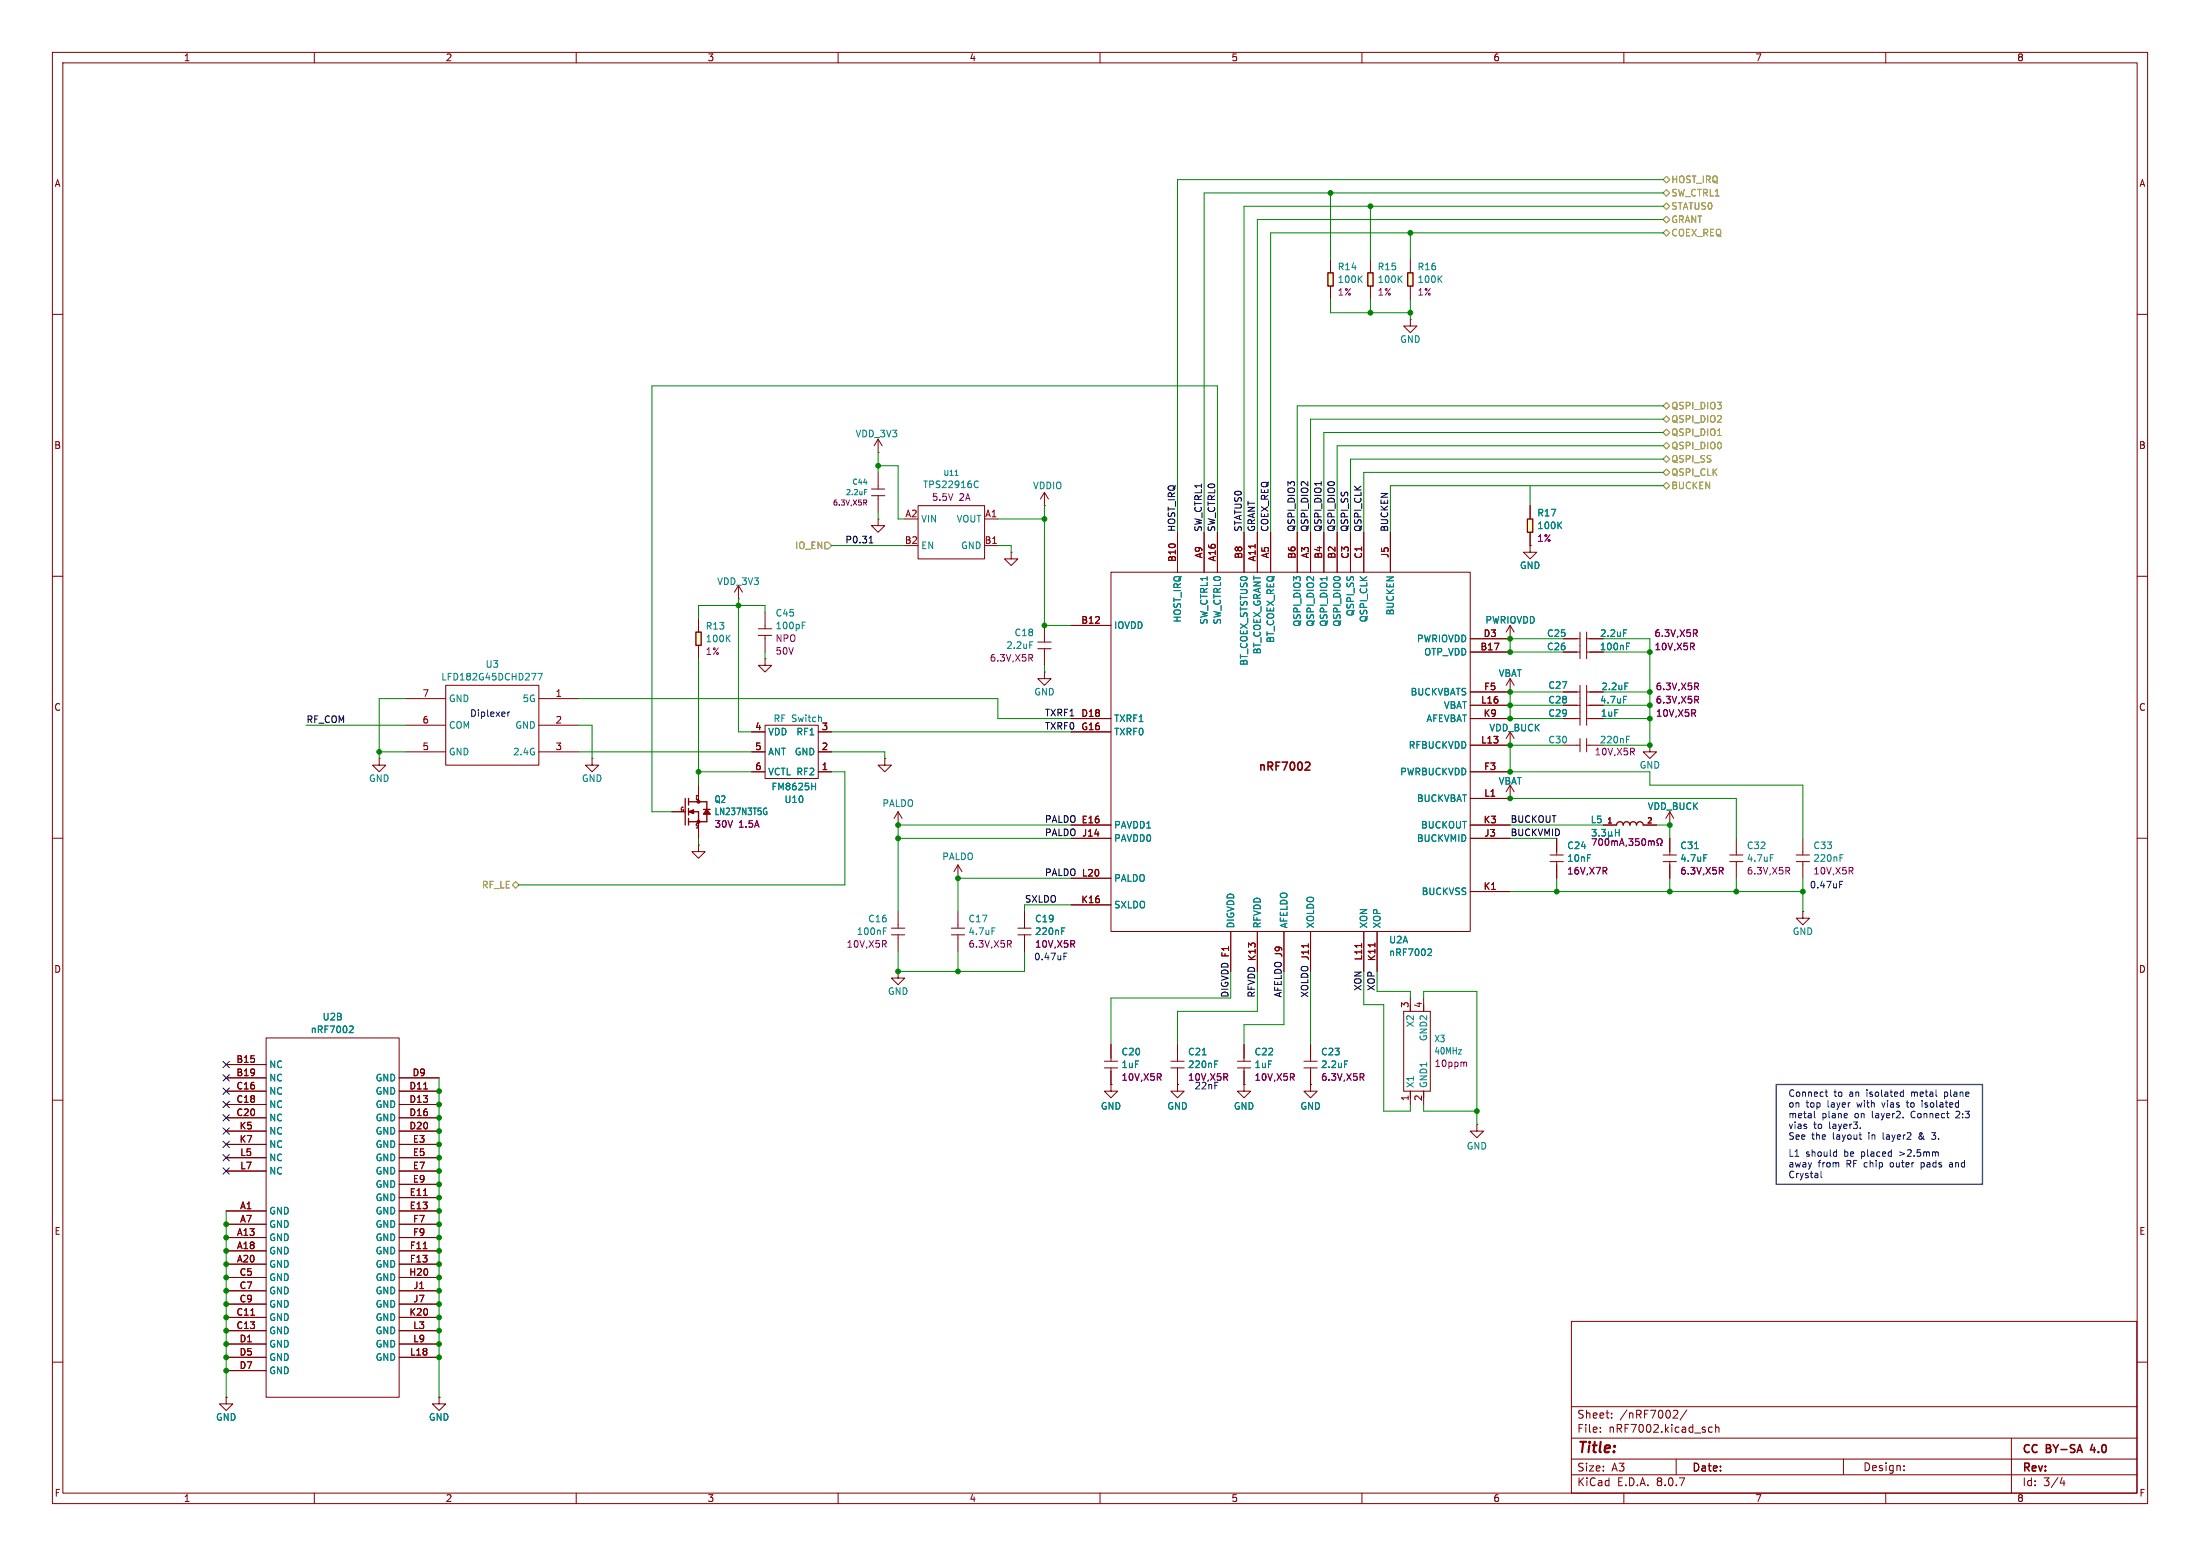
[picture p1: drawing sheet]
<svg xmlns="http://www.w3.org/2000/svg" width="420mm" height="297mm" viewBox="0 0 420 297" stroke-linecap="round" stroke-linejoin="round" font-family="sans-serif">
<g fill="none" stroke="#840000" stroke-width=".19">
<path d="M10 10h400v277h-400zM12 12h396v273h-396zM60 10v2M110 10v2M160 10v2M210 10v2M260 10v2M310 10v2M360 10v2M10 60h2M408 60h2M10 110h2"/>
<path d="M408 110h2M10 160h2M408 160h2M10 210h2M408 210h2M300 252.2h107.9v32.8h-107.9zM10 260h2M300 278.5h108M300 274.5h108M300 268.5h108M305.5 273.2v.2M305.5 272.5v.1"/>
<path d="M307.7 270.5v.2M307.7 269.8v.1M319.7 269.2l.5 .1 .1 .3-.9 1.1h.9M320 278.5v3M322 269.1l-1.3 1.9M326.9 272.5l-.5-.1-.2 .3 .1 .6h.6M327.5 272.5l.2-.1 .4 .1 .1 .9M327.5 271.9v1.5M351.9 278.5v2.9M363.5 279.8v.1M384 274.5v4M384 278.5v6.5"/>
<path d="M408 260h2M60 285v2M110 285v2M160 285v2M210 285v2M260 285v2M300 281.5h108M310 285v2M360 285v2M363.5 280.6v.1M393.7 282l-.4 1.1h.9M394 282.6v1"/>
</g>
<path d="M399.5 275.7l-.4 1.1h.9" fill="none" stroke="#840000" stroke-width=".3"/>
<path d="M132.8 120.7h1.1v2.5h-1.1z" fill="#ffffc2"/>
<path d="M132.8 120.7h1.1v2.5h-1.1z" fill="none" stroke="#840000" stroke-width=".25"/>
<g fill="none" stroke="#840000" stroke-width=".19">
<path d="M133.3 118.1v2.6M199.4 119.4v3.2M288.3 119.4v2.5M288.3 119.4l-.8 1.3M288.3 119.4l.8 1.3M133.3 123.2v2.5M198.1 123.8h2.6M198.1 122.6h2.6M199.4 128.3v1.2h1.3l-1.3 1.3-1.3-1.3h1.3M199.4 128.3h.1M199.4 123.8v3.2M288.3 121.9h.1"/>
<path d="M298.4 132.1h3.2M298.4 121.9h3.2M298.4 134.6h3.2M298.4 124.5h3.2M298.4 137.2h3.2M301.6 120.7v5M301.6 130.8v7.6M302.9 120.7v5M302.9 130.8v7.6M302.9 132.1h3.2M302.9 121.9h3.2M302.9 134.6h3.2"/>
<path d="M302.9 124.5h3.2M302.9 137.2h3.2M288.3 152.4h.1M288.3 149.9l-.8 1.2M288.3 149.9v2.5M288.3 149.9l.8 1.2M298.4 142.2h3.2M301.6 141v2.5M302.9 141v2.5M302.9 142.2h3.2M315 142.2v1.3h1.2l-1.2 1.3-1.3-1.3h1.3M315 142.2h.1"/>
<path d="M170.2 178.4h2.5M170.2 177.2h2.5M171.4 174v3.2M171.4 178.4v3.2M171.4 185.4v1.3h1.3l-1.3 1.3-1.2-1.3h1.2M171.4 185.4h.1M237.5 199.4v3.2M250.2 199.4v3.2M236.2 203.8h2.6M236.2 202.6h2.6M237.5 203.8v3.2M248.9 203.8h2.6"/>
<path d="M248.9 202.6h2.6M250.2 207v1.3h1.3l-1.3 1.3-1.3-1.3h1.3M250.2 207h.1M250.2 203.8v3.2"/>
</g>
<g fill="none" stroke="#008484" stroke-width=".19">
<path d="M138.8 121.8l.6 .7M139.4 121.2l-.7 .8M196.6 122.5h.6M309.9 120.2h.7M309.9 132.9h.7M310.2 130.4h.6M310.5 123.4h.4M310.5 122.8h.6M310.5 141.1h.4M310.5 140.5h.6M168.6 177.7h.5M168.6 177.1h.7"/>
<path d="M256.7 202.5h.6"/>
</g>
<g fill="none" stroke="#840084" stroke-width=".19">
<path d="M196.7 125.6l.4 .6M196.9 124.9l.2 .3v.3l-.2 .1M323 123.4l.4 .6M323.3 136.1l.4 .6M323.4 122.9v.4M323.6 120.9l.4 .6M323.6 135.6v.4M323.8 120.2l.2 .3-.1 .3-.1 .1M323.8 131l.5 .6M323.8 133.6l.5 .6M324 130.4l.3 .2-.1 .3-.2 .1M324 132.9l.3 .3-.1 .3-.2 .1"/>
<path d="M311.6 143.5l.4 .6M312 142.9v.5M169.1 179.7v.4M168.8 180.2l.4 .6M246.6 205.6l.5 .6M247 205.1v.4M259.9 205.6l.5 .6M260.1 204.9l.3 .3-.1 .3-.2 .1"/>
</g>
<path d="M291.6 99.1h1v2.5h-1z" fill="#ffffc2"/>
<path d="M291.6 99.1h1v2.5h-1zM308.6 157.5a.64 .64 0 0 1 .6-.7 .64 .64 0 0 1 .7 .7 .64 .64 0 0 1 .6-.7 .64 .64 0 0 1 .6 .7 .64 .64 0 0 1 .7-.7 .64 .64 0 0 1 .6 .7 .64 .64 0 0 1 .7-.7 .64 .64 0 0 1 .6 .7" fill="none" stroke="#840000" stroke-width=".25"/>
<g fill="none" stroke="#840000" stroke-width=".19">
<path d="M269.2 61v1.2h1.3l-1.3 1.3-1.2-1.3h1.2M269.2 61h.1M166.4 93.3h2.5M166.4 94.6h2.5M167.6 86.4h.1M167.6 99.1v1.2h1.3l-1.3 1.3-1.2-1.3h1.2M167.6 99.1h.1M167.6 83.8l-.7 1.3M167.6 83.8v2.6M167.6 90.2v3.1M167.6 94.6v3.2M167.6 83.8l.8 1.3"/>
<path d="M175.3 96.5h12.7v10.2h-12.7zM188 99.1h2.5M199.4 96.5h.1M199.4 94l-.8 1.3M199.4 94v2.5M199.4 94l.8 1.3M292.1 96.5v2.6M141 114.3h.1M141 111.8l-.8 1.2M141 111.8v2.5M141 111.8l.7 1.2M188 104.1h2.5"/>
<path d="M193 105.4v1.3h1.3l-1.3 1.3-1.2-1.3h1.2M193 105.4h.1M292.1 104.1v1.3h1.3l-1.3 1.3-1.3-1.3h1.3M292.1 104.1h.1M292.1 101.6v2.5M77.5 133.4h7.6M77.5 138.4h7.6M85.1 130.8h17.8v15.3h-17.8zM102.9 133.4h7.6M102.9 138.4h7.6M143.5 139.7h2.5M146 138.4h10.2v10.2h-10.2z"/>
<path d="M156.2 139.7h2.5M288.3 132.1h.1M288.3 129.5l-.8 1.3M288.3 129.5v2.6M288.3 139.7v2.5M288.3 129.5l.8 1.3M288.3 139.7l-.8 1.3M288.3 139.7l.8 1.3M72.4 144.8v1.3h1.3l-1.3 1.2-1.3-1.2h1.3M72.4 144.8h.1M77.5 143.5h7.6M102.9 143.5h7.6"/>
<path d="M113 144.8v1.3h1.3l-1.3 1.2-1.2-1.2h1.2M113 144.8h.1M143.5 143.5h2.5M143.5 147.3h2.5M156.2 143.5h2.5M156.2 147.3h2.5M168.9 144.8v1.3h1.3l-1.3 1.2-1.3-1.2h1.3M168.9 144.8h.1M171.4 157.5h.1M171.4 154.9l-.7 1.3M171.4 154.9v2.6M171.4 154.9l.8 1.3"/>
<path d="M288.3 142.2h.1M306.1 157.5h2.5M313.7 157.5h2.5M318.8 157.5h.1M318.8 154.9l-.8 1.3M318.8 154.9v2.6M318.8 154.9l.7 1.3M133.3 161.3v1.3h1.3l-1.3 1.2-1.2-1.2h1.2M133.3 161.3h.1M181.6 178.4h2.5M181.6 177.2h2.5M182.9 167.6h.1"/>
<path d="M182.9 165.1v2.5M182.9 174v3.2M182.9 178.4v3.2M182.9 165.1l-.8 1.3M182.9 165.1l.7 1.3M194.3 178.4h2.5M194.3 177.2h2.5M195.6 174v3.2M195.6 178.4v3.2M295.9 164.5h2.5M295.9 163.2h2.5M297.2 160v3.2"/>
<path d="M297.2 164.5v3.1M317.5 164.5h2.5M317.5 163.2h2.5M318.8 160v3.2M318.8 164.5v3.1M330.2 164.5h2.5M330.2 163.2h2.5M331.5 160v3.2M331.5 164.5v3.1M342.9 164.5h2.5M342.9 163.2h2.5M344.2 174v1.3h1.2l-1.2 1.2-1.3-1.2h1.3"/>
<path d="M344.2 174h.1M344.2 160v3.2M344.2 164.5v3.1M50.8 198.1h25.4v68.6h-25.4zM212.1 199.4v3.2M224.8 199.4v3.2M269.2 190.5v2.5M271.8 190.5v2.5M43.2 203.2h7.6M43.2 205.7h7.6M43.2 208.3h7.6M43.2 210.8h7.6"/>
<path d="M43.2 213.4h7.6M43.2 215.9h7.6M43.2 218.4h7.6M76.2 205.7h7.6M76.2 208.3h7.6M76.2 210.8h7.6M76.2 213.4h7.6M76.2 215.9h7.6M76.2 218.4h7.6M80.9 207.9h.7M210.8 202.6h2.6M210.8 203.8h2.6"/>
<path d="M212.1 207v1.3h1.3l-1.3 1.3-1.3-1.3h1.3M212.1 207h.1M212.1 203.8v3.2M223.5 202.6h2.6M223.5 203.8h2.6M224.8 207v1.3h1.3l-1.3 1.3-1.3-1.3h1.3M224.8 207h.1M224.8 203.8v3.2M237.5 207v1.3h1.3l-1.3 1.3-1.3-1.3h1.3M237.5 207h.1M269.2 208.3v2.5M273 208.3v-15.3h-5v15.3h3.8v2.5"/>
<path d="M43.2 231.1h7.6M43.2 236.2h7.6M43.2 238.8h7.6M43.2 233.7h7.6M43.2 221h7.6M43.2 223.5h7.6M76.2 231.1h7.6M76.2 236.2h7.6M76.2 238.8h7.6M76.2 233.7h7.6M76.2 228.6h7.6M76.2 221h7.6"/>
<path d="M76.2 223.5h7.6M76.2 226.1h7.6M80.8 238.3h.7M80.8 228.2h.8M43.2 241.3h7.6M43.2 251.5h7.6M43.2 254h7.6M43.2 243.8h7.6M43.2 246.4h7.6M43.2 248.9h7.6M43.2 256.5h7.6M43.2 259.1h7.6"/>
<path d="M47.9 251h.7M76.2 241.3h7.6M76.2 251.5h7.6M76.2 254h7.6M76.2 243.8h7.6M76.2 246.4h7.6M76.2 248.9h7.6M76.2 256.5h7.6M76.2 259.1h7.6M43.2 266.7v1.3h1.2l-1.2 1.2-1.3-1.2h1.3M43.2 266.7h.1M43.2 261.6h7.6"/>
<path d="M83.8 266.7v1.3h1.3l-1.3 1.2-1.3-1.2h1.3M83.8 266.7h.1"/>
</g>
<g fill="none" stroke="#008484" stroke-width=".19">
<path d="M165 93.4h.5M182.3 90.8h.6M186.2 91.9h.6M186.8 93h-.6M298.1 99.6l-.7 .8M297.6 100.2l.5 .7M102.7 128.5h.8l-.5 1.3M155 150.1h.7M155.7 149.5v1.3M303.9 158.3h.8l-.4 .5 .3 .1v.6l-.1 .1-.6-.1M305.2 159.5v.1M305.7 158.3h.8l-.4 .5 .4 .1v.6l-.2 .1-.6-.1"/>
<path d="M307.1 159.4l.1 .2 .5-.2M307.1 158.7v1.3M307.7 159.4l.1 .2M307.7 158.7v.7M308.4 158.3v1.3M308.4 158.9h.7M309.1 158.3v1.3M189.4 177.1h.6M202.7 177.7h.4M202.7 177.1h.6M323.5 162h.7M325.3 163.1h.6"/>
<path d="M338 163.1h.6M351.3 163.7h.4M351.3 163.1h.6M66.9 195.8l.4 .1 .1 .3-.8 .9h.8M229.5 201.4h.8M231.9 203.1h.4M231.9 202.5h.6"/>
</g>
<g fill="none" stroke="#840084" stroke-width=".19">
<path d="M165.1 95.9l.4 .5M165.3 95.4l.2 .2-.2 .3M192.8 179.5l.3 .3-.1 .3-.2 .1M205.1 179.7v.4M303.9 160.1h.9l-.6 1.3M305.3 160.2l.2-.1a.68 .68 0 0 1 .4 .6 .68 .68 0 0 1-.4 .7l-.3-.5zM306.3 166.2l.5 .6M306.5 160.2l.2-.1a.68 .68 0 0 1 .5 .6 .68 .68 0 0 1-.5 .7l-.3-.5zM306.7 165.7v.4M307.7 160.5v.9M307.7 160.6l.3-.1 .2 .2M308.2 160.7l.2-.2 .3 .1 .1 .8"/>
<path d="M308.2 160.7v.7M309.2 161.4l.4-1.3 .4 1.3M309.3 161h.6M310.5 161.3l-.1 .2M310.9 160.1h.8l-.4 .5 .4 .1v.5l-.2 .2-.6-.2M312.9 160.1h-.6l-.1 .6 .2-.1h.4l.1 .2v.4l-.2 .2-.5-.2M313.5 160.2l.2-.1a.68 .68 0 0 1 .5 .6 .68 .68 0 0 1-.5 .7l-.3-.5zM314.7 160.6l.4-.1 .1 .2M314.7 160.5v.9M315.2 160.7l.2-.2 .3 .1 .1 .8M315.2 160.7v.7M316.3 161.4h.3v-.3a.54 .54 0 0 1-.2-.7 .54 .54 0 0 1 .7-.2l.2 .6-.3 .3v.3h.3"/>
<path d="M328.5 166.2l.5 .6M328.7 165.6l.3 .2-.1 .3-.2 .1M341.2 166.2l.5 .6M341.4 165.6l.3 .2-.1 .3-.2 .1M353.3 166.2l.4 .6M353.7 165.7v.4M192.6 180.2l.5 .6M204.7 180.2l.5 .6M221.2 205.6l.5 .6M221.6 205.1v.4M233.9 205.6l.5 .6M234.3 205.1v.4"/>
<path d="M279.6 202.7l.4 .2v.7"/>
</g>
<path d="M261.1 52.1h1v2.5h-1z" fill="#ffffc2"/>
<path d="M261.1 52.1h1v2.5h-1z" fill="none" stroke="#840000" stroke-width=".25"/>
<path d="M261.6 49.5v2.6M261.6 54.6v2.6" fill="none" stroke="#840000" stroke-width=".19"/>
<path d="M267.1 53.2l.6 .7M267.7 52.6l-.8 .8" fill="none" stroke="#008484" stroke-width=".19"/>
<path d="M268.7 52.1h1v2.5h-1z" fill="#ffffc2"/>
<g fill="none" stroke="#840000" stroke-width=".25">
<path d="M268.7 52.1h1v2.5h-1zM130.8 152.4v5.1M131.4 152.4v1.3M131.4 154.3v1.3M131.4 156.2v1.3M131.4 153h3.5v3.8h-3.5M131.8 154.9l.6 .4M131.8 154.9h1.5v1.9M132 154.8l.4 .5M132.4 154.6l-1 .3 1 .4M132.4 154.6v.7M132.4 154.6l-.6 .3"/>
<path d="M134.3 154.5h1.3M134.9 154.5l.7 .9h-1.3zM134.9 154.9l-.3 .5M134.9 154.9l-.3 .4M134.9 154.9l.4 .5M134.9 154.9l.4 .4"/>
<circle cx="133.3" cy="156.8" r=".25"/>
</g>
<g fill="none" stroke="#840000" stroke-width=".19">
<path d="M269.2 49.5v2.6M269.2 54.6v2.6M146 116.8v3.2M204.5 119.4h7.6M212.1 109.2h68.6v68.6h-68.6zM224.8 101.6v7.6M229.9 101.6v7.6M232.4 101.6v7.6M237.5 101.6v7.6M240 101.6v7.6M242.6 101.6v7.6M247.6 101.6v7.6"/>
<path d="M250.2 101.6v7.6M252.7 101.6v7.6M255.3 101.6v7.6M257.8 101.6v7.6M260.3 101.6v7.6M265.4 101.6v7.6M144.8 121.3h2.5M144.8 120h2.5M146 125.7v1.3h1.3l-1.3 1.3-1.2-1.3h1.2M146 125.7h.1M146 121.3v3.2M204.5 137.2h7.6"/>
<path d="M204.5 139.7h7.6M280.7 124.5h7.6M280.7 137.2h7.6M280.7 121.9h7.6M280.7 132.1h7.6M280.7 134.6h7.6M128.3 154.9h2.5M133.3 149.9v2.5M133.3 156.8v3.2M204.5 157.5h7.6M280.7 157.5h7.6M280.7 147.3h7.6"/>
<path d="M280.7 152.4h7.6M280.7 142.2h7.6M204.5 160h7.6M204.5 172.7h7.6M204.5 167.6h7.6M234.9 177.8v7.6M240 177.8v7.6M245.1 177.8v7.6M250.2 177.8v7.6M260.3 177.8v7.6M262.9 177.8v7.6M280.7 160h7.6"/>
<path d="M280.7 170.2h7.6M249.8 180.2v.7M259.9 180.1v.8M262.5 180v.7"/>
</g>
<path d="M274.7 53.2l.6 .7M275.3 52.6l-.7 .8M153.1 119.4h.5M153.1 118.7h.7M253.3 110.1v.7M145.9 154.3h.4M146.2 155h.2v.4h-.5M272.8 181.1l.4 .1 .1 .3-.8 .9h.8" fill="none" stroke="#008484" stroke-width=".19"/>
<path d="M249.4 145.5h.5l.2 .4-1 1.1h1" fill="none" stroke="#840000" stroke-width=".3"/>
<path d="M253.5 52.1h1v2.5h-1z" fill="#ffffc2"/>
<path d="M253.5 52.1h1v2.5h-1z" fill="none" stroke="#840000" stroke-width=".25"/>
<g fill="none" stroke="#840000" stroke-width=".19">
<path d="M254 49.5v2.6M254 54.6v2.6M292.1 96.5v2.6M204.5 119.4h7.6M224.8 101.6v7.6M229.9 101.6v7.6M232.4 101.6v7.6M237.5 101.6v7.6M240 101.6v7.6M242.6 101.6v7.6M247.6 101.6v7.6M250.2 101.6v7.6"/>
<path d="M252.7 101.6v7.6M255.3 101.6v7.6M257.8 101.6v7.6M260.3 101.6v7.6M265.4 101.6v7.6M292.1 104.1h.1M292.1 101.6v2.5M143.5 139.7h2.5M156.2 139.7h2.5M204.5 137.2h7.6M204.5 139.7h7.6M280.7 132.1h7.6"/>
<path d="M280.7 121.9h7.6M280.7 134.6h7.6M280.7 124.5h7.6M280.7 137.2h7.6M288.3 132.1h.1M288.3 121.9h.1M298.4 132.1h2.6M298.4 121.9h2.6M298.4 134.6h2.6M298.4 124.5h2.6M298.4 137.2h2.6M303.5 132.1h2.6"/>
<path d="M303.5 121.9h2.6M303.5 134.6h2.6M303.5 124.5h2.6M303.5 137.2h2.6M128.3 154.9h2.5M133.3 149.9v2.5M133.3 157.5v2.5M143.5 147.3h2.5M143.5 143.5h2.5M156.2 147.3h2.5M156.2 143.5h2.5M204.5 157.5h7.6"/>
<path d="M280.7 157.5h7.6M280.7 147.3h7.6M280.7 152.4h7.6M280.7 142.2h7.6M288.3 152.4h.1M288.3 142.2h.1M306.1 157.5h2.5M313.7 157.5h2.5M318.8 157.5h.1M195.6 174v2.5M195.6 179.1v2.5M204.5 160h7.6"/>
<path d="M204.5 172.7h7.6M204.5 167.6h7.6M234.9 177.8v7.6M240 177.8v7.6M245.1 177.8v7.6M250.2 177.8v7.6M260.3 177.8v7.6M262.9 177.8v7.6M280.7 160h7.6M280.7 170.2h7.6M297.2 160v2.6M297.2 165.1v2.5"/>
<path d="M318.8 160v2.6M318.8 165.1v2.5M212.1 199.4v2.5M224.8 199.4v2.5M237.5 199.4v2.5M249.8 180.2v.7M250.2 199.4v2.5M259.9 180.1v.8M262.5 180v.7M43.2 203.2h7.6M43.2 205.7h7.6M43.2 208.3h7.6"/>
<path d="M43.2 210.8h7.6M43.2 213.4h7.6M43.2 215.9h7.6M43.2 218.4h7.6M76.2 205.7h7.6M76.2 208.3h7.6M76.2 210.8h7.6M76.2 213.4h7.6M76.2 215.9h7.6M76.2 218.4h7.6M80.9 207.9h.7M212.1 207h.1"/>
<path d="M212.1 204.5v2.5M224.8 207h.1M224.8 204.5v2.5M237.5 207h.1M237.5 204.5v2.5M250.2 207h.1M250.2 204.5v2.5M281.9 214.6v1.3h1.3l-1.3 1.3-1.2-1.3h1.2M281.9 214.6h.1M43.2 231.1h7.6M43.2 236.2h7.6M43.2 238.8h7.6"/>
<path d="M43.2 233.7h7.6M43.2 221h7.6M43.2 223.5h7.6M76.2 231.1h7.6M76.2 236.2h7.6M76.2 238.8h7.6M76.2 233.7h7.6M76.2 228.6h7.6M76.2 221h7.6M76.2 223.5h7.6M76.2 226.1h7.6M80.8 238.3h.7"/>
<path d="M80.8 228.2h.8M43.2 241.3h7.6M43.2 251.5h7.6M43.2 254h7.6M43.2 243.8h7.6M43.2 246.4h7.6M43.2 248.9h7.6M43.2 256.5h7.6M43.2 259.1h7.6M47.9 251h.7M76.2 241.3h7.6M76.2 251.5h7.6"/>
<path d="M76.2 254h7.6M76.2 243.8h7.6M76.2 246.4h7.6M76.2 248.9h7.6M76.2 256.5h7.6M76.2 259.1h7.6M43.2 266.7h.1M43.2 261.6h7.6M83.8 266.7h.1"/>
</g>
<g fill="none" stroke="#008484" stroke-width=".19">
<path d="M259.5 53.2l.5 .7M260 52.6l-.7 .8M298.1 99.6l-.7 .8M253.3 110.1v.7M297.6 100.2l.5 .7M309.9 120.2h.7M309.9 132.9h.7M310.2 130.4h.6M310.5 123.4h.4M310.5 122.8h.6M145.9 154.3h.4M146.2 155h.2v.4h-.5"/>
<path d="M155 150.1h.7M155.7 149.5v1.3M303.9 158.3h.8l-.4 .5 .3 .1v.6l-.1 .1-.6-.1M305.2 159.5v.1M305.7 158.3h.8l-.4 .5 .4 .1v.6l-.2 .1-.6-.1M307.1 159.4l.1 .2 .5-.2M307.1 158.7v1.3M307.7 159.4l.1 .2M307.7 158.7v.7M308.4 158.3v1.3M308.4 158.9h.7M309.1 158.3v1.3"/>
<path d="M202.7 177.7h.4M202.7 177.1h.6M323.5 162h.7M325.3 163.1h.6M66.9 195.8l.4 .1 .1 .3-.8 .9h.8M272.8 181.1l.4 .1 .1 .3-.8 .9h.8M229.5 201.4h.8M231.9 202.5h.6M231.9 203.1h.4M256.7 202.5h.6"/>
</g>
<g fill="none" stroke="#848400" stroke-width=".19">
<path d="M317.5 39.4l.6-.7 .7 .7-.7 .6zM317.5 36.8l.6-.6 .7 .6-.7 .7zM317.5 34.3l.6-.6 .7 .6-.7 .6zM317.5 44.5l.6-.7 .7 .7-.7 .6zM317.5 41.9l.6-.6 .7 .6-.7 .6zM317.5 77.5l.6-.7 .7 .7-.7 .6zM317.5 82.6l.6-.7 .7 .7-.7 .6zM317.5 87.6l.6-.6 .7 .6-.7 .7zM317.5 92.7l.6-.6 .7 .6-.7 .6zM317.5 80l.6-.6 .7 .6-.7 .6zM317.5 90.2l.6-.7 .7 .7-.7 .6zM317.5 85.1l.6-.6 .7 .6-.7 .6z"/>
<path d="M327.9 83.1h.7M157.5 103.5h.6l.6 .6-.6 .7h-.6zM97.8 168.9l.6-.6 .7 .6-.7 .6z"/>
</g>
<path d="M252.2 91.9v.8M165.9 103.6h.8M166.2 102.5l.1-.1v1.2" fill="none" stroke="#000" stroke-width=".19"/>
<g fill="none" stroke="#0000c2" stroke-width=".19">
<path d="M97 135.9v.8M97.3 135.9l-.3 .2M351.2 168.8h.4M351.2 168.2h.6M203.1 182.5h.4M346.4 212.1v1.1l.2 .2M348.4 208.4h.5M348.6 208v1.1l.3 .2M350.2 219.9h.4M350.6 219.4v1.3M354.9 216.6h.5M355.1 215.3v.1"/>
<path d="M355.3 217.5h.1M363 208.4l.4 .1M363.4 209.2l-.4 .1M363.4 208v1.3M363.9 210.5h.5M364.1 210.1l.1 1.2M366.4 216.9l-.1 .1 .1 .4M366.9 210.5v.8M368.7 217.3l.6 .2M368.7 216.2h.8l-.4 .5h.2M370 219.9v.8M371.2 208.4v1.3"/>
<path d="M371.2 209.2l.1 .1M371.3 208.4l-.1 .1M374.1 212.6l-.8 .8h.8M347.6 223.5v1.1l.2 .2M350.6 220.7h-.4M366.8 221.9v1.3M366.8 222.7l.1 .1M366.9 221.9l-.1 .1M372.6 221.9l-.4 .1M372.6 222.3h-.3l-.2 .2 .1 .2 .4 .1"/>
</g>
<path d="M339.1 207h39.4v19.1h-39.4z" fill="none" stroke="#333f48" stroke-width=".25"/>
<g fill="none" stroke="#008400" stroke-width=".19">
<path d="M254 36.8v12.7M261.6 39.4v10.1M317.5 39.4h-80v62.2M317.5 36.8h-87.6v64.8M317.5 34.3h-92.7v67.3M254 57.2v2.5h15.2M261.6 57.2v2.5M269.2 44.5v5M269.2 57.2v3.8M317.5 41.9h-77.5v59.7M317.5 44.5h-74.9v57.1M317.5 77.5h-69.9v24.1"/>
<path d="M167.6 86.4v3.8M167.6 97.8v1.3M167.6 88.9h3.8v10.2h1.3M190.5 99.1h8.9M199.4 96.5v22.9h5.1M292.1 92.7v3.8M317.5 85.1h-62.2v16.5M317.5 82.6h-64.8v19M317.5 80h-67.3v21.6M317.5 87.6h-59.7v14M317.5 92.7h-52.1v8.9M317.5 90.2h-57.2v11.4"/>
<path d="M141 114.3v25.4h2.5M146 116.8v-1.2h-12.7v2.5M158.7 104.1h14M190.5 104.1h2.5v1.3M232.4 101.6v-27.9h-107.9v81.2h3.8M58.4 138.4h19.1M77.5 133.4h-5.1v11.4M110.5 133.4h80v3.8h14M110.5 138.4h2.5v6.4M133.3 125.7v24.2M146 124.5v1.2M158.7 139.7h45.8"/>
<path d="M199.4 127v1.3M288.3 134.6h10.1M298.4 121.9h-10.1v2.6h10.1M298.4 132.1h-10.1v5.1h10.1M306.1 124.5h8.9M306.1 121.9h8.9v20.3h-8.9M306.1 134.6h8.9M306.1 137.2h8.9M306.1 132.1h8.9M72.4 143.5h5.1M110.5 143.5h33M133.3 147.3h10.2"/>
<path d="M158.7 143.5h10.2v1.3M158.7 147.3h2.6v21.6h-62.2M204.5 157.5h-33.1v16.5M288.3 157.5h17.8M288.3 152.4h43.2v7.6M298.4 142.2h-10.1v5.1h26.7v2.6h29.2v10.1M316.2 157.5h2.6v2.5M133.3 160v1.3M171.4 160h33.1M204.5 172.7h-8.9v1.3M204.5 167.6h-21.6v6.4M288.3 160h8.9"/>
<path d="M288.3 170.2h55.9M297.2 167.6v2.6M318.8 167.6v2.6M331.5 167.6v2.6M344.2 167.6v6.4M171.4 181.6v3.8h24.2v-3.8M182.9 181.6v3.8M234.9 185.4v5.1h-22.8v8.9M240 185.4v7.6h-15.2v6.4M245.1 185.4v10.2h-7.6v3.8M250.2 185.4v14M260.3 185.4v6.4h3.9v20.3h5v-1.3"/>
<path d="M262.9 185.4v3.8h6.3v1.3M271.8 190.5v-1.3h10.1v25.4M83.8 205.7v61M271.8 210.8v1.3h10.1M43.2 231.1v35.6"/>
</g>
<g fill="none" stroke="#000084" stroke-width=".19">
<path d="M42.6 210.2l1.2 1.2M42.6 205.1l1.2 1.2M42.6 215.3l1.2 1.2M42.6 217.8l1.2 1.2M42.6 212.8l1.2 1.2M42.6 207.7l1.2 1.2M42.6 202.6l1.2 1.2M43.8 210.2l-1.2 1.2M43.8 205.1l-1.2 1.2M43.8 215.3l-1.2 1.2M43.8 217.8l-1.2 1.2M43.8 212.8l-1.2 1.2"/>
<path d="M43.8 207.7l-1.2 1.2M43.8 202.6l-1.2 1.2M42.6 220.4l1.2 1.2M42.6 222.9l1.2 1.2M43.8 220.4l-1.2 1.2M43.8 222.9l-1.2 1.2"/>
</g>
<g fill="none" stroke="#840084" stroke-width=".19">
<path d="M323 123.4l.4 .6M323.3 136.1l.4 .6M323.4 122.9v.4M323.6 120.9l.4 .6M323.6 135.6v.4M323.8 120.2l.2 .3-.1 .3-.1 .1M323.8 131l.5 .6M323.8 133.6l.5 .6M324 130.4l.3 .2-.1 .3-.2 .1M324 132.9l.3 .3-.1 .3-.2 .1M205.1 179.7v.4M303.9 160.1h.9l-.6 1.3"/>
<path d="M305.3 160.2l.2-.1a.68 .68 0 0 1 .4 .6 .68 .68 0 0 1-.4 .7l-.3-.5zM306.3 166.2l.5 .6M306.5 160.2l.2-.1a.68 .68 0 0 1 .5 .6 .68 .68 0 0 1-.5 .7l-.3-.5zM306.7 165.7v.4M307.7 160.5v.9M307.7 160.6l.3-.1 .2 .2M308.2 160.7l.2-.2 .3 .1 .1 .8M308.2 160.7v.7M309.2 161.4l.4-1.3 .4 1.3M309.3 161h.6M310.5 161.3l-.1 .2M310.9 160.1h.8l-.4 .5 .4 .1v.5l-.2 .2-.6-.2"/>
<path d="M312.9 160.1h-.6l-.1 .6 .2-.1h.4l.1 .2v.4l-.2 .2-.5-.2M313.5 160.2l.2-.1a.68 .68 0 0 1 .5 .6 .68 .68 0 0 1-.5 .7l-.3-.5zM314.7 160.6l.4-.1 .1 .2M314.7 160.5v.9M315.2 160.7l.2-.2 .3 .1 .1 .8M315.2 160.7v.7M316.3 161.4h.3v-.3a.54 .54 0 0 1-.2-.7 .54 .54 0 0 1 .7-.2l.2 .6-.3 .3v.3h.3M328.5 166.2l.5 .6M328.7 165.6l.3 .2-.1 .3-.2 .1M204.7 180.2l.5 .6M221.2 205.6l.5 .6M221.6 205.1v.4"/>
<path d="M233.9 205.6l.5 .6M234.3 205.1v.4M246.6 205.6l.5 .6M247 205.1v.4M259.9 205.6l.5 .6M260.1 204.9l.3 .3-.1 .3-.2 .1"/>
</g>
<g fill="#008400" stroke="#008400" stroke-width=".19">
<circle cx="315" cy="124.5" r=".46"/>
<circle cx="315" cy="132.1" r=".46"/>
<circle cx="288.3" cy="142.2" r=".46"/>
<circle cx="261.6" cy="59.7" r=".46"/>
<circle cx="199.4" cy="99.1" r=".46"/>
<circle cx="199.4" cy="119.4" r=".46"/>
<circle cx="261.6" cy="39.4" r=".46"/>
<circle cx="254" cy="36.8" r=".46"/>
<circle cx="269.2" cy="44.5" r=".46"/>
<circle cx="269.2" cy="59.7" r=".46"/>
<circle cx="297.2" cy="170.2" r=".46"/>
<circle cx="288.3" cy="147.3" r=".46"/>
<circle cx="288.3" cy="152.4" r=".46"/>
<circle cx="281.9" cy="212.1" r=".46"/>
<circle cx="288.3" cy="134.6" r=".46"/>
<circle cx="288.3" cy="132.1" r=".46"/>
<circle cx="288.3" cy="137.2" r=".46"/>
<circle cx="288.3" cy="124.5" r=".46"/>
<circle cx="288.3" cy="121.9" r=".46"/>
<circle cx="167.6" cy="88.9" r=".46"/>
<circle cx="315" cy="142.2" r=".46"/>
<circle cx="318.8" cy="157.5" r=".46"/>
<circle cx="315" cy="134.6" r=".46"/>
<circle cx="315" cy="137.2" r=".46"/>
<circle cx="344.2" cy="170.2" r=".46"/>
<circle cx="318.8" cy="170.2" r=".46"/>
<circle cx="331.5" cy="170.2" r=".46"/>
<circle cx="83.8" cy="223.5" r=".46"/>
<circle cx="83.8" cy="221" r=".46"/>
<circle cx="83.8" cy="215.9" r=".46"/>
<circle cx="83.8" cy="218.4" r=".46"/>
<circle cx="83.8" cy="213.4" r=".46"/>
<circle cx="83.8" cy="251.5" r=".46"/>
<circle cx="83.8" cy="246.4" r=".46"/>
<circle cx="83.8" cy="248.9" r=".46"/>
<circle cx="83.8" cy="243.8" r=".46"/>
<circle cx="83.8" cy="238.8" r=".46"/>
<circle cx="83.8" cy="236.2" r=".46"/>
<circle cx="83.8" cy="233.7" r=".46"/>
<circle cx="83.8" cy="231.1" r=".46"/>
<circle cx="83.8" cy="241.3" r=".46"/>
<circle cx="83.8" cy="228.6" r=".46"/>
<circle cx="83.8" cy="226.1" r=".46"/>
<circle cx="83.8" cy="208.3" r=".46"/>
<circle cx="83.8" cy="210.8" r=".46"/>
<circle cx="72.4" cy="143.5" r=".46"/>
<circle cx="43.2" cy="233.7" r=".46"/>
<circle cx="43.2" cy="236.2" r=".46"/>
<circle cx="43.2" cy="241.3" r=".46"/>
<circle cx="43.2" cy="238.8" r=".46"/>
<circle cx="43.2" cy="246.4" r=".46"/>
<circle cx="43.2" cy="248.9" r=".46"/>
<circle cx="43.2" cy="243.8" r=".46"/>
<circle cx="43.2" cy="254" r=".46"/>
<circle cx="43.2" cy="256.5" r=".46"/>
<circle cx="43.2" cy="251.5" r=".46"/>
<circle cx="83.8" cy="256.5" r=".46"/>
<circle cx="83.8" cy="254" r=".46"/>
<circle cx="43.2" cy="259.1" r=".46"/>
<circle cx="43.2" cy="261.6" r=".46"/>
<circle cx="83.8" cy="259.1" r=".46"/>
<circle cx="182.9" cy="185.4" r=".46"/>
<circle cx="133.3" cy="147.3" r=".46"/>
<circle cx="182.9" cy="167.6" r=".46"/>
<circle cx="171.4" cy="160" r=".46"/>
<circle cx="171.4" cy="157.5" r=".46"/>
<circle cx="141" cy="115.6" r=".46"/>
<circle cx="171.4" cy="185.4" r=".46"/>
</g>
<text font-size="2.8" fill="#840000" x="301" y="277.9">Title:</text>
<g font-size="2.1" fill="#840000">
<text x="240" y="147.5">nRF7002</text>
<text x="301" y="273.7">File:</text>
<text x="301" y="271">Sheet:</text>
<text x="307.1" y="273.7">nRF7002.kicad_sch</text>
<text x="309.2" y="271">/nRF7002/</text>
<text x="301" y="281.1">Size:</text>
<text x="307.6" y="281.1">A3</text>
<text x="323" y="281.1">Date:</text>
<text x="355.6" y="281">Design:</text>
<text x="386" y="277.8">CC</text>
<text x="386" y="281.3">Rev:</text>
<text x="390.7" y="277.8">BY-SA</text>
<text x="399.8" y="277.8">4.0</text>
<text x="301" y="283.9">KiCad</text>
<text x="308.7" y="283.9">E.D.A.</text>
<text x="316.3" y="283.9">8.0.7</text>
<text x="386" y="283.9">Id:</text>
<text x="390.1" y="283.9">3/4</text>
</g>
<g font-size="1.8" fill="#840000">
<text x="35" y="11.9">1</text>
<text x="85" y="11.9">2</text>
<text x="135" y="11.9">3</text>
<text x="185" y="11.9">4</text>
<text x="235" y="11.9">5</text>
<text x="285" y="11.9">6</text>
<text x="335" y="11.9">7</text>
<text x="385" y="11.9">8</text>
<text x="10.3" y="35.9">A</text>
<text x="408.3" y="35.9">A</text>
<text x="10.3" y="85.9">B</text>
<text x="408.2" y="85.9">B</text>
<text x="172.7" y="98.8">A2</text>
<text x="188" y="98.8">A1</text>
<text x="172.6" y="103.9">B2</text>
<text x="187.9" y="103.9">B1</text>
<text x="224.5" y="107.4" transform="rotate(-90 224.5 107.4)">B10</text>
<text x="229.6" y="106.7" transform="rotate(-90 229.6 106.7)">A9</text>
<text x="232.2" y="107.3" transform="rotate(-90 232.2 107.3)">A16</text>
<text x="237.2" y="106.8" transform="rotate(-90 237.2 106.8)">B8</text>
<text x="239.8" y="107.3" transform="rotate(-90 239.8 107.3)">A11</text>
<text x="242.3" y="106.7" transform="rotate(-90 242.3 106.7)">A5</text>
<text x="247.4" y="106.8" transform="rotate(-90 247.4 106.8)">B6</text>
<text x="249.9" y="106.7" transform="rotate(-90 249.9 106.7)">A3</text>
<text x="252.5" y="106.8" transform="rotate(-90 252.5 106.8)">B4</text>
<text x="255" y="106.8" transform="rotate(-90 255 106.8)">B2</text>
<text x="257.6" y="106.8" transform="rotate(-90 257.6 106.8)">C3</text>
<text x="260.1" y="106.8" transform="rotate(-90 260.1 106.8)">C1</text>
<text x="265.2" y="106.6" transform="rotate(-90 265.2 106.6)">J5</text>
<text x="206.3" y="119.1">B12</text>
<text x="282.5" y="124.2">B17</text>
<text x="283.1" y="121.7">D3</text>
<text x="283.2" y="131.8">F5</text>
<text x="10.3" y="135.9">C</text>
<text x="80.6" y="133.1">7</text>
<text x="106" y="133.1">1</text>
<text x="206.3" y="136.9">D18</text>
<text x="282.7" y="134.4">L16</text>
<text x="283.1" y="136.9">K9</text>
<text x="408.2" y="135.9">C</text>
<text x="80.6" y="143.3">5</text>
<text x="80.6" y="138.2">6</text>
<text x="106" y="138.2">2</text>
<text x="106" y="143.3">3</text>
<text x="144.1" y="139.4">4</text>
<text x="144.1" y="143.3">5</text>
<text x="156.8" y="143.3">2</text>
<text x="156.8" y="139.4">3</text>
<text x="206.3" y="139.4">G16</text>
<text x="282.7" y="142">L13</text>
<text x="144.1" y="147.1">6</text>
<text x="156.8" y="147.1">1</text>
<text x="283.2" y="147.1">F3</text>
<text x="283.3" y="152.1">L1</text>
<text x="206.4" y="157.2">E16</text>
<text x="206.5" y="159.8">J14</text>
<text x="283.1" y="157.2">K3</text>
<text x="283.3" y="159.8">J3</text>
<text x="206.5" y="167.4">L20</text>
<text x="206.3" y="172.5">K16</text>
<text x="283.1" y="169.9">K1</text>
<text x="10.3" y="185.9">D</text>
<text x="234.7" y="182.9" transform="rotate(-90 234.7 182.9)">F1</text>
<text x="239.8" y="183.6" transform="rotate(-90 239.8 183.6)">K13</text>
<text x="244.9" y="182.8" transform="rotate(-90 244.9 182.8)">J9</text>
<text x="249.9" y="183.4" transform="rotate(-90 249.9 183.4)">J11</text>
<text x="260.1" y="183.4" transform="rotate(-90 260.1 183.4)">L11</text>
<text x="262.6" y="183.6" transform="rotate(-90 262.6 183.6)">K11</text>
<text x="408.2" y="185.9">D</text>
<text x="269" y="192.5" transform="rotate(-90 269 192.5)">3</text>
<text x="271.5" y="192.5" transform="rotate(-90 271.5 192.5)">4</text>
<text x="45" y="202.9">B15</text>
<text x="45" y="205.5">B19</text>
<text x="45" y="208">C16</text>
<text x="78.1" y="208">D11</text>
<text x="78.7" y="205.5">D9</text>
<text x="45" y="210.6">C18</text>
<text x="45" y="213.1">C20</text>
<text x="45.6" y="215.6">K5</text>
<text x="78.1" y="210.6">D13</text>
<text x="78.1" y="213.1">D16</text>
<text x="78.1" y="215.6">D20</text>
<text x="269" y="210.3" transform="rotate(-90 269 210.3)">1</text>
<text x="271.5" y="210.3" transform="rotate(-90 271.5 210.3)">2</text>
<text x="45.6" y="218.2">K7</text>
<text x="45.8" y="220.7">L5</text>
<text x="78.7" y="218.2">E3</text>
<text x="78.7" y="220.7">E5</text>
<text x="45.8" y="223.3">L7</text>
<text x="78.7" y="223.3">E7</text>
<text x="78.7" y="225.8">E9</text>
<text x="45.7" y="230.9">A1</text>
<text x="45.7" y="233.4">A7</text>
<text x="78.1" y="228.3">E11</text>
<text x="78.1" y="230.9">E13</text>
<text x="78.8" y="233.4">F7</text>
<text x="10.3" y="235.9">E</text>
<text x="45.1" y="236">A13</text>
<text x="45.1" y="238.5">A18</text>
<text x="78.2" y="238.5">F11</text>
<text x="78.8" y="236">F9</text>
<text x="408.3" y="235.9">E</text>
<text x="45.1" y="241">A20</text>
<text x="45.6" y="243.6">C5</text>
<text x="78" y="243.6">H20</text>
<text x="78.2" y="241">F13</text>
<text x="45" y="251.2">C11</text>
<text x="45.6" y="246.1">C7</text>
<text x="45.6" y="248.7">C9</text>
<text x="78.1" y="251.2">K20</text>
<text x="78.8" y="246.1">J1</text>
<text x="78.8" y="248.7">J7</text>
<text x="45" y="253.7">C13</text>
<text x="45.6" y="256.3">D1</text>
<text x="78.8" y="253.7">L3</text>
<text x="78.8" y="256.3">L9</text>
<text x="45.6" y="258.8">D5</text>
<text x="45.6" y="261.4">D7</text>
<text x="78.2" y="258.8">L18</text>
<text x="10.3" y="285.9">F</text>
<text x="35" y="286.9">1</text>
<text x="85" y="286.9">2</text>
<text x="135" y="286.9">3</text>
<text x="185" y="286.9">4</text>
<text x="235" y="286.9">5</text>
<text x="285" y="286.9">6</text>
<text x="335" y="286.9">7</text>
<text x="385" y="286.9">8</text>
<text x="408.3" y="285.9">F</text>
</g>
<g font-size="1.8" fill="#848400">
<text x="319" y="35.2">HOST_IRQ</text>
<text x="319" y="40.2">STATUS0</text>
<text x="319" y="37.7">SW_CTRL1</text>
<text x="319" y="45.3">COEX_REQ</text>
<text x="319" y="42.8">GRANT</text>
<text x="319" y="83.4">QSPI_DIO1</text>
<text x="319" y="78.3">QSPI_DIO3</text>
<text x="319" y="80.9">QSPI_DIO2</text>
<text x="319" y="88.5">QSPI_SS</text>
<text x="319" y="86">QSPI_DIO0</text>
<text x="319" y="93.6">BUCKEN</text>
<text x="319" y="91">QSPI_CLK</text>
<text x="151.7" y="105">IO_EN</text>
<text x="91.9" y="169.8">RF_LE</text>
</g>
<g font-size="1.8" fill="#008484">
<text x="255.3" y="51.8">R14</text>
<text x="262.9" y="51.8">R15</text>
<text x="270.5" y="51.8">R16</text>
<text x="255.3" y="54.2">100K</text>
<text x="262.9" y="54.2">100K</text>
<text x="270.5" y="54.2">100K</text>
<text x="267.2" y="65.6">GND</text>
<text x="163.2" y="83.7">VDD_3V3</text>
<text x="176.1" y="93.4">TPS22916C</text>
<text x="197.1" y="93.6">VDDIO</text>
<text x="175.8" y="99.9">VIN</text>
<text x="182.5" y="99.9">VOUT</text>
<text x="293.4" y="101.2">100K</text>
<text x="293.4" y="98.8">R17</text>
<text x="175.8" y="105">EN</text>
<text x="183.4" y="105">GND</text>
<text x="136.8" y="111.9">VDD_3V3</text>
<text x="290.1" y="108.8">GND</text>
<text x="148" y="117.9">C45</text>
<text x="225.7" y="118.9" transform="rotate(-90 225.7 118.9)">HOST_IRQ</text>
<text x="230.7" y="119.3" transform="rotate(-90 230.7 119.3)">SW_CTRL1</text>
<text x="233.3" y="119.3" transform="rotate(-90 233.3 119.3)">SW_CTRL0</text>
<text x="248.5" y="119.7" transform="rotate(-90 248.5 119.7)">QSPI_DIO3</text>
<text x="251.1" y="119.7" transform="rotate(-90 251.1 119.7)">QSPI_DIO2</text>
<text x="253.6" y="119.7" transform="rotate(-90 253.6 119.7)">QSPI_DIO1</text>
<text x="256.1" y="119.7" transform="rotate(-90 256.1 119.7)">QSPI_DIO0</text>
<text x="258.7" y="117.7" transform="rotate(-90 258.7 117.7)">QSPI_SS</text>
<text x="261.2" y="118.9" transform="rotate(-90 261.2 118.9)">QSPI_CLK</text>
<text x="266.3" y="117.6" transform="rotate(-90 266.3 117.6)">BUCKEN</text>
<text x="283.5" y="119.2">PWRIOVDD</text>
<text x="134.6" y="122.8">100K</text>
<text x="134.6" y="120.4">R13</text>
<text x="148" y="120.3">100pF</text>
<text x="192" y="124.1">2.2uF</text>
<text x="193.6" y="121.6">C18</text>
<text x="212.6" y="120.2">IOVDD</text>
<text x="240.9" y="125" transform="rotate(-90 240.9 125)">BT_COEX_GRANT</text>
<text x="243.4" y="122.8" transform="rotate(-90 243.4 122.8)">BT_COEX_REQ</text>
<text x="270.4" y="122.8">PWRIOVDD</text>
<text x="271.8" y="125.3">OTP_VDD</text>
<text x="295.2" y="121.8">C25</text>
<text x="295.2" y="124.3">C26</text>
<text x="305.3" y="124.3">100nF</text>
<text x="305.4" y="121.8">2.2uF</text>
<text x="84.1" y="130.1">LFD182G45DCHD277</text>
<text x="92.6" y="127.7">U3</text>
<text x="238.4" y="127.2" transform="rotate(-90 238.4 127.2)">BT_COEX_STSTUS0</text>
<text x="286" y="129.4">VBAT</text>
<text x="295.5" y="131.7">C27</text>
<text x="305.6" y="131.9">2.2uF</text>
<text x="85.6" y="134.2">GND</text>
<text x="99.7" y="134.2">5G</text>
<text x="197.4" y="132.9">GND</text>
<text x="269.2" y="132.9">BUCKVBATS</text>
<text x="275.5" y="135.5">VBAT</text>
<text x="295.5" y="134.5">C28</text>
<text x="295.5" y="137">C29</text>
<text x="305.4" y="134.5">4.7uF</text>
<text x="305.5" y="137">1uF</text>
<text x="85.6" y="139.3">COM</text>
<text x="98.3" y="139.3">GND</text>
<text x="146.6" y="140.6">VDD</text>
<text x="147.6" y="138">RF Switch</text>
<text x="151.9" y="140.6">RF1</text>
<text x="212.6" y="138">TXRF1</text>
<text x="212.6" y="140.6">TXRF0</text>
<text x="268.8" y="143.1">RFBUCKVDD</text>
<text x="272.2" y="138">AFEVBAT</text>
<text x="284.2" y="139.8">VDD_BUCK</text>
<text x="295.5" y="142.1">C30</text>
<text x="305.3" y="142.1">220nF</text>
<text x="70.4" y="149.5">GND</text>
<text x="85.6" y="144.4">GND</text>
<text x="97.9" y="144.4">2.4G</text>
<text x="111" y="149.5">GND</text>
<text x="146.6" y="144.4">ANT</text>
<text x="146.6" y="148.2">VCTL RF2</text>
<text x="151.6" y="144.4">GND</text>
<text x="267.2" y="148.2">PWRBUCKVDD</text>
<text x="286" y="150">VBAT</text>
<text x="312.9" y="146.9">GND</text>
<text x="136.3" y="153.5">Q2</text>
<text x="136.3" y="155.8">LN237N3T5G</text>
<text x="147.2" y="151">FM8625H</text>
<text x="149.7" y="153.5">U10</text>
<text x="168.4" y="154.2">PALDO</text>
<text x="270.4" y="153.3">BUCKVBAT</text>
<text x="314.5" y="154.8">VDD_BUCK</text>
<text x="212.6" y="158.3">PAVDD1</text>
<text x="212.6" y="160.9">PAVDD0</text>
<text x="270.4" y="160.9">BUCKVMID</text>
<text x="271.2" y="158.3">BUCKOUT</text>
<text x="303.6" y="157.3">L5</text>
<text x="179.8" y="164.4">PALDO</text>
<text x="299.1" y="162.3">C24</text>
<text x="299.1" y="164.7">10nF</text>
<text x="320.7" y="162.3">C31</text>
<text x="320.7" y="164.7">4.7uF</text>
<text x="333.4" y="162.3">C32</text>
<text x="333.4" y="164.7">4.7uF</text>
<text x="346.1" y="164.7">220nF</text>
<text x="346.1" y="162.3">C33</text>
<text x="212.6" y="173.6">SXLDO</text>
<text x="212.6" y="168.5">PALDO</text>
<text x="271.3" y="171">BUCKVSS</text>
<text x="163.5" y="178.7">100nF</text>
<text x="165.6" y="176.2">C16</text>
<text x="184.8" y="176.2">C17</text>
<text x="184.8" y="178.7">4.7uF</text>
<text x="197.5" y="178.7">220nF</text>
<text x="197.5" y="176.2">C19</text>
<text x="235.8" y="177.3" transform="rotate(-90 235.8 177.3)">DIGVDD</text>
<text x="240.9" y="177.3" transform="rotate(-90 240.9 177.3)">RFVDD</text>
<text x="246" y="177.3" transform="rotate(-90 246 177.3)">AFELDO</text>
<text x="251.1" y="177.3" transform="rotate(-90 251.1 177.3)">XOLDO</text>
<text x="261.2" y="177.3" transform="rotate(-90 261.2 177.3)">XON</text>
<text x="263.8" y="177.3" transform="rotate(-90 263.8 177.3)">XOP</text>
<text x="342.1" y="178.7">GND</text>
<text x="265.1" y="180.3">U2A</text>
<text x="265.1" y="182.7">nRF7002</text>
<text x="169.4" y="190.1">GND</text>
<text x="59.2" y="197.4">nRF7002</text>
<text x="61.5" y="195">U2B</text>
<text x="270.1" y="196.2" transform="rotate(-90 270.1 196.2)">X2</text>
<text x="214" y="201.6">C20</text>
<text x="226.7" y="201.6">C21</text>
<text x="239.4" y="201.6">C22</text>
<text x="252.1" y="201.6">C23</text>
<text x="272.6" y="198.8" transform="rotate(-90 272.6 198.8)">GND2</text>
<text x="273.7" y="199.1">X3</text>
<text x="273.7" y="201.5">40MHz</text>
<text x="51.3" y="204.1">NC</text>
<text x="51.3" y="206.6">NC</text>
<text x="51.3" y="209.1">NC</text>
<text x="71.6" y="209.1">GND</text>
<text x="71.6" y="206.6">GND</text>
<text x="214" y="204.1">1uF</text>
<text x="226.7" y="204.1">220nF</text>
<text x="239.4" y="204.1">1uF</text>
<text x="252.1" y="204.1">2.2uF</text>
<text x="270.1" y="207.8" transform="rotate(-90 270.1 207.8)">X1</text>
<text x="272.6" y="207.8" transform="rotate(-90 272.6 207.8)">GND1</text>
<text x="51.3" y="211.7">NC</text>
<text x="51.3" y="214.2">NC</text>
<text x="71.6" y="211.7">GND</text>
<text x="71.6" y="214.2">GND</text>
<text x="210.1" y="212">GND</text>
<text x="222.8" y="212">GND</text>
<text x="235.5" y="212">GND</text>
<text x="248.2" y="212">GND</text>
<text x="51.3" y="216.8">NC</text>
<text x="51.3" y="219.3">NC</text>
<text x="51.3" y="221.8">NC</text>
<text x="71.6" y="216.8">GND</text>
<text x="71.6" y="219.3">GND</text>
<text x="71.6" y="221.8">GND</text>
<text x="279.9" y="219.6">GND</text>
<text x="51.3" y="224.4">NC</text>
<text x="71.6" y="224.4">GND</text>
<text x="71.6" y="226.9">GND</text>
<text x="51.3" y="232">GND</text>
<text x="71.6" y="229.5">GND</text>
<text x="71.6" y="232">GND</text>
<text x="51.3" y="237.1">GND</text>
<text x="51.3" y="239.6">GND</text>
<text x="51.3" y="234.5">GND</text>
<text x="71.6" y="239.6">GND</text>
<text x="71.6" y="234.5">GND</text>
<text x="71.6" y="237.1">GND</text>
<text x="51.3" y="242.2">GND</text>
<text x="51.3" y="244.7">GND</text>
<text x="71.6" y="242.2">GND</text>
<text x="71.6" y="244.7">GND</text>
<text x="51.3" y="247.2">GND</text>
<text x="51.3" y="249.8">GND</text>
<text x="71.6" y="247.2">GND</text>
<text x="71.6" y="249.8">GND</text>
<text x="51.3" y="252.3">GND</text>
<text x="51.3" y="254.9">GND</text>
<text x="51.3" y="257.4">GND</text>
<text x="71.6" y="252.3">GND</text>
<text x="71.6" y="254.9">GND</text>
<text x="71.6" y="257.4">GND</text>
<text x="51.3" y="259.9">GND</text>
<text x="51.3" y="262.5">GND</text>
<text x="71.6" y="259.9">GND</text>
<text x="41.1" y="271.4">GND</text>
<text x="81.8" y="271.4">GND</text>
</g>
<g font-size="1.8" fill="#840084">
<text x="255.3" y="56.6">1%</text>
<text x="262.9" y="56.6">1%</text>
<text x="270.5" y="56.6">1%</text>
<text x="177.8" y="95.8">5.5V</text>
<text x="183.1" y="95.8">2A</text>
<text x="293.4" y="103.6">1%</text>
<text x="134.6" y="125.2">1%</text>
<text x="148" y="122.7">NPO</text>
<text x="148" y="125.2">50V</text>
<text x="315.7" y="121.8">6.3V,X5R</text>
<text x="315.8" y="124.3">10V,X5R</text>
<text x="188.9" y="126.5">6.3V,X5R</text>
<text x="316" y="131.9">6.3V,X5R</text>
<text x="316" y="134.5">6.3V,X5R</text>
<text x="316" y="137">10V,X5R</text>
<text x="304.4" y="144.4">10V,X5R</text>
<text x="136.3" y="158.2">30V</text>
<text x="141" y="158.2">1.5A</text>
<text x="299.1" y="167.1">16V,X7R</text>
<text x="320.7" y="167.1">6.3V,X5R</text>
<text x="333.4" y="167.1">6.3V,X5R</text>
<text x="346.1" y="167.1">10V,X5R</text>
<text x="161.5" y="181.1">10V,X5R</text>
<text x="184.8" y="181.1">6.3V,X5R</text>
<text x="197.5" y="181.1">10V,X5R</text>
<text x="273.8" y="203.9">10ppm</text>
<text x="214" y="206.5">10V,X5R</text>
<text x="226.7" y="206.5">10V,X5R</text>
<text x="227.9" y="208.1">22nF</text>
<text x="239.4" y="206.5">10V,X5R</text>
<text x="252.1" y="206.5">6.3V,X5R</text>
</g>
<g font-size="1.8">
<text x="224.4" y="101.6" transform="rotate(-90 224.4 101.6)">HOST_IRQ</text>
<text x="229.5" y="101.6" transform="rotate(-90 229.5 101.6)">SW_CTRL1</text>
<text x="232.1" y="101.6" transform="rotate(-90 232.1 101.6)">SW_CTRL0</text>
<text x="237.1" y="101.6" transform="rotate(-90 237.1 101.6)">STATUS0</text>
<text x="239.7" y="101.6" transform="rotate(-90 239.7 101.6)">GRANT</text>
<text x="242.2" y="101.6" transform="rotate(-90 242.2 101.6)">COEX_REQ</text>
<text x="247.3" y="101.6" transform="rotate(-90 247.3 101.6)">QSPI_DIO3</text>
<text x="249.8" y="101.6" transform="rotate(-90 249.8 101.6)">QSPI_DIO2</text>
<text x="252.4" y="101.6" transform="rotate(-90 252.4 101.6)">QSPI_DIO1</text>
<text x="254.9" y="101.6" transform="rotate(-90 254.9 101.6)">QSPI_DIO0</text>
<text x="257.5" y="101.6" transform="rotate(-90 257.5 101.6)">QSPI_SS</text>
<text x="260" y="101.6" transform="rotate(-90 260 101.6)">QSPI_CLK</text>
<text x="265.1" y="101.6" transform="rotate(-90 265.1 101.6)">BUCKEN</text>
<text x="161.3" y="103.8">P0.31</text>
<text x="199.4" y="136.8">TXRF1</text>
<text x="58.4" y="138.1">RF_COM</text>
<text x="199.4" y="139.4">TXRF0</text>
<text x="199.4" y="157.1">PALDO E16</text>
<text x="199.4" y="159.7">PALDO J14</text>
<text x="288.3" y="157.1">BUCKOUT</text>
<text x="288.3" y="159.7">BUCKVMID</text>
<text x="199.4" y="167.3">PALDO L20</text>
<text x="195.6" y="172.4">SXLDO</text>
<text x="234.6" y="190.5" transform="rotate(-90 234.6 190.5)">DIGVDD F1</text>
<text x="239.7" y="190.5" transform="rotate(-90 239.7 190.5)">RFVDD K13</text>
<text x="244.8" y="190.5" transform="rotate(-90 244.8 190.5)">AFELDO J9</text>
<text x="249.8" y="190.5" transform="rotate(-90 249.8 190.5)">XOLDO J11</text>
<text x="260" y="189.2" transform="rotate(-90 260 189.2)">XON</text>
<text x="262.5" y="189.2" transform="rotate(-90 262.5 189.2)">XOP</text>
</g>
<g font-size="1.8" fill="#0000c2">
<text x="89.7" y="136.9">Diplexer</text>
<text x="345.4" y="169.8">0.47uF</text>
<text x="197.3" y="183.5">0.47uF</text>
<text x="341.3" y="209.7">Connect</text>
<text x="350.1" y="209.7">to</text>
<text x="353.1" y="209.7">an</text>
<text x="356.6" y="209.7">isolated</text>
<text x="365.3" y="209.7">metal</text>
<text x="371.8" y="209.7">plane</text>
<text x="341.3" y="211.7">on</text>
<text x="341.3" y="213.8">metal</text>
<text x="341.3" y="215.8">vias</text>
<text x="344.8" y="211.7">top</text>
<text x="346.2" y="215.8">to</text>
<text x="347.8" y="213.8">plane</text>
<text x="349" y="211.7">layer</text>
<text x="349.3" y="215.8">layer3.</text>
<text x="354.2" y="213.8">on</text>
<text x="354.8" y="211.7">with</text>
<text x="357.6" y="213.8">layer2.</text>
<text x="359.8" y="211.7">vias</text>
<text x="364.7" y="211.7">to</text>
<text x="365.3" y="213.8">Connect</text>
<text x="367.7" y="211.7">isolated</text>
<text x="374.1" y="213.8">2:3</text>
<text x="341.3" y="217.9">See</text>
<text x="341.3" y="221.1">L1</text>
<text x="344.7" y="221.1">should</text>
<text x="345.9" y="217.9">the</text>
<text x="350" y="217.9">layout</text>
<text x="352.2" y="221.1">be</text>
<text x="355.6" y="221.1">placed</text>
<text x="357" y="217.9">in</text>
<text x="359.9" y="217.9">layer2</text>
<text x="363" y="221.1">&gt;2.5mm</text>
<text x="366.9" y="217.9">&amp;</text>
<text x="369.7" y="217.9">3.</text>
<text x="341.3" y="223.2">away</text>
<text x="341.3" y="225.2">Crystal</text>
<text x="347.1" y="223.2">from</text>
<text x="352.6" y="223.2">RF chip</text>
<text x="361.3" y="223.2">outer</text>
<text x="367.4" y="223.2">pads</text>
<text x="373" y="223.2">and</text>
</g>
<g font-size="1.4" fill="#008484">
<text x="161.4" y="94.7">2.2uF</text>
<text x="162.6" y="92.7">C44</text>
<text x="180" y="91">U11</text>
</g>
<text font-size="1.4" fill="#840084" x="158.9" y="96.7">6.3V,X5R</text>
<g font-size="1.4" fill="#840000">
<text x="306.7" y="157.2">1</text>
<text x="314.3" y="157.2">2</text>
</g>
<g font-size="1.1" fill="#840000">
<text x="129.8" y="155.1">G</text>
<text x="132.6" y="152.9">D</text>
<text x="132.6" y="158.3">S</text>
</g>
</svg>
